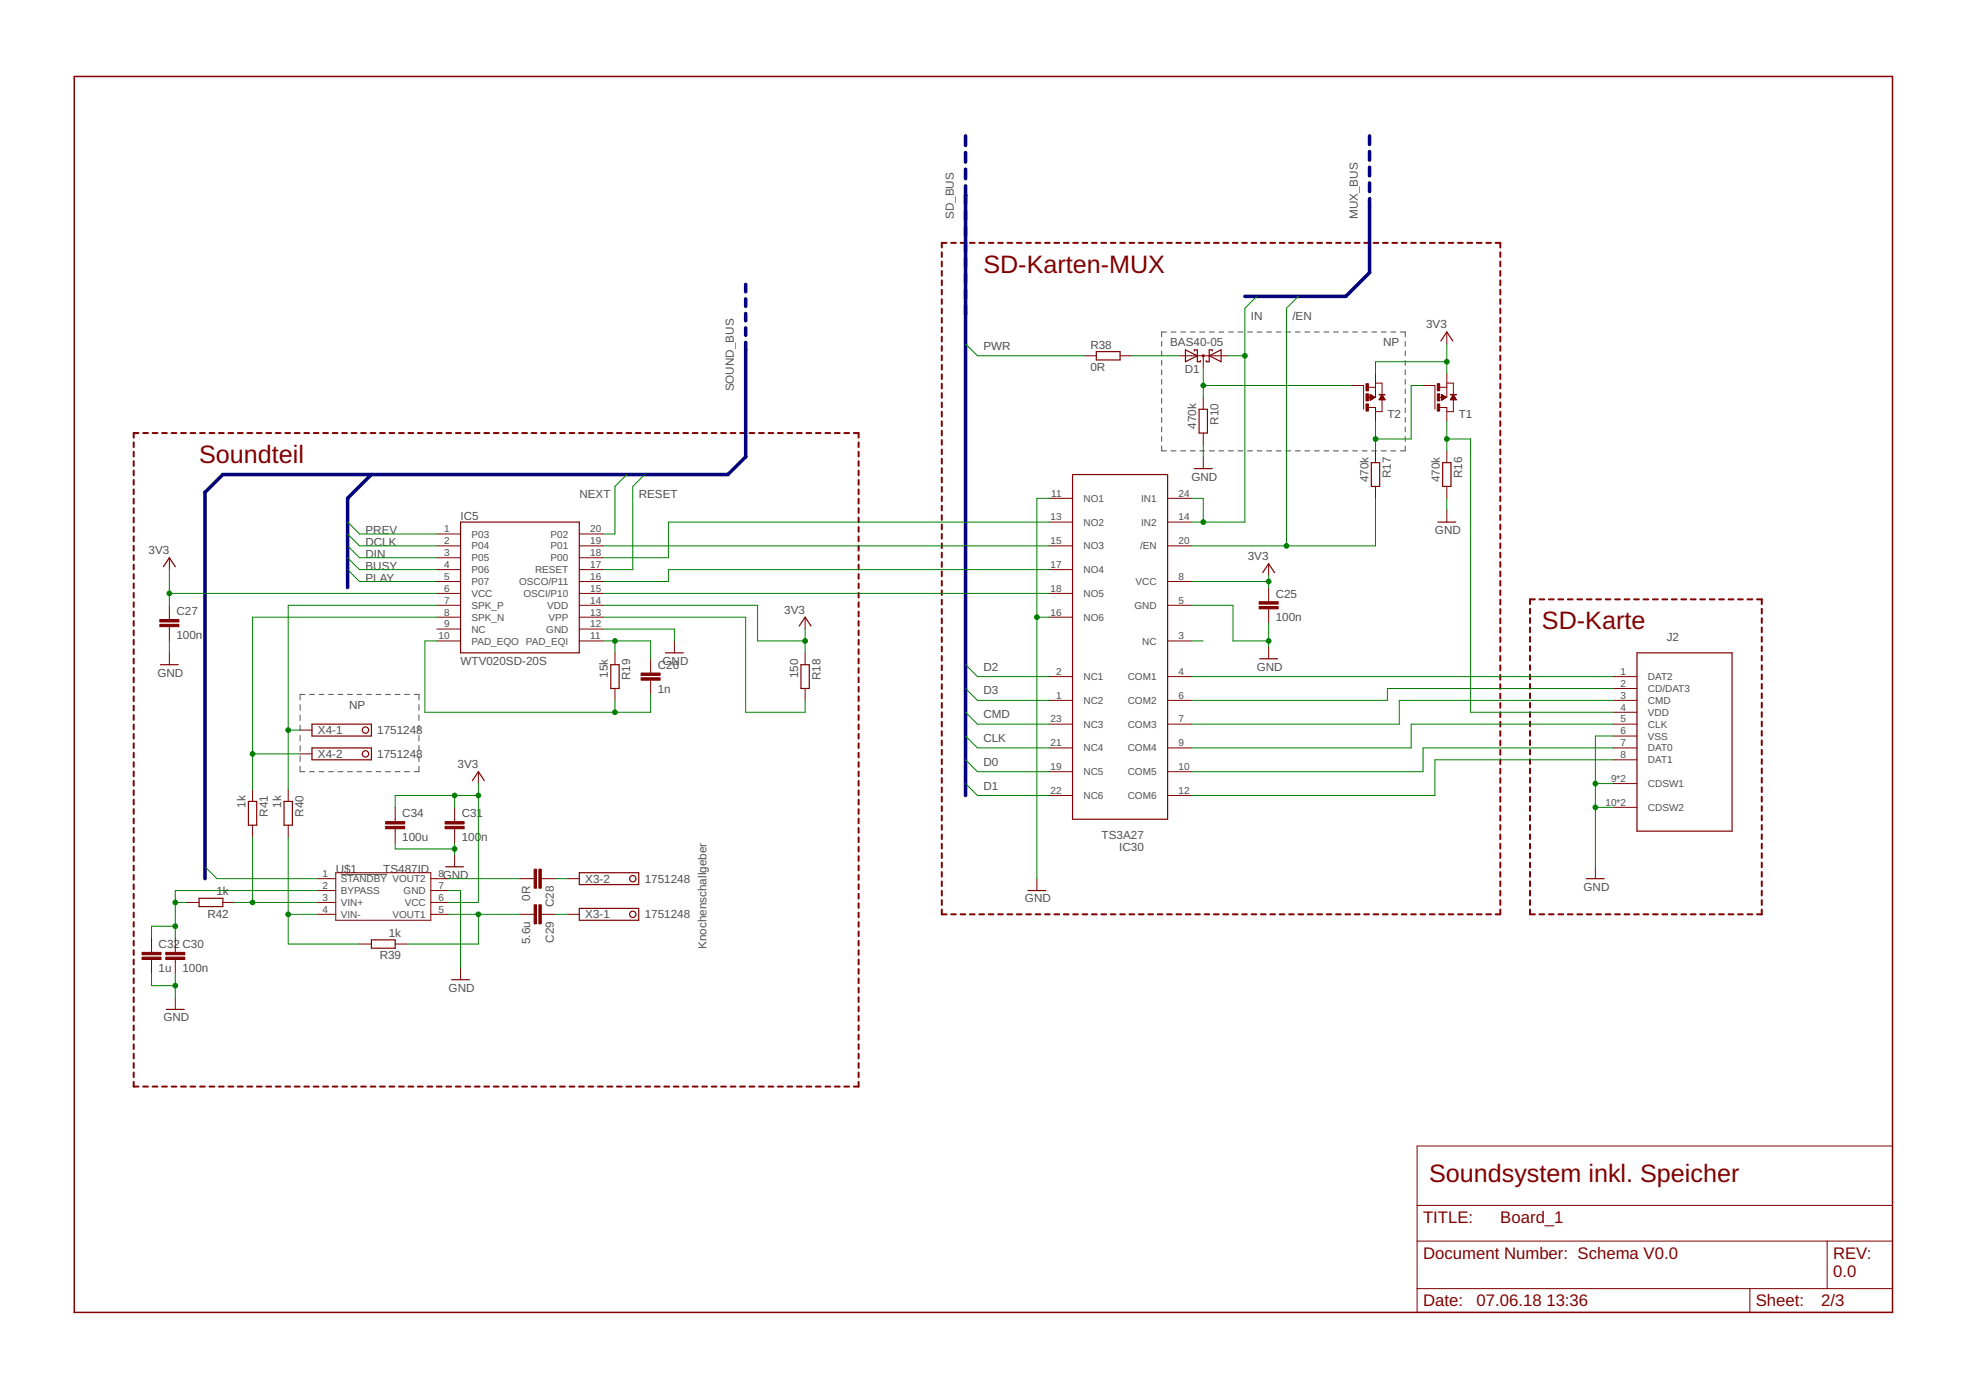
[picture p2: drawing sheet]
<svg xmlns="http://www.w3.org/2000/svg" width="420mm" height="297mm" viewBox="0 0 420 297" stroke-linecap="round" stroke-linejoin="round" font-family="sans-serif">
<g fill="none" stroke="#505050" stroke-width=".21">
<path d="M248.3 73v1M248.3 75v1M248.3 77v1.1M248.3 79.1v1M249.3 71h-1v1M250.3 71h1M252.3 71h1.1M254.4 71h1M256.4 71h1.1M258.5 71h1M260.5 71h1M262.6 71h1"/>
<path d="M264.6 71h1M266.6 71h1.1M268.7 71h1M270.7 71h1.1M272.8 71h1M274.8 71h1M276.8 71h1.1M278.9 71h1M280.9 71h1.1M283 71h1M285 71h1M287 71h1.1"/>
<path d="M289.1 71h1M291.1 71h1.1M293.2 71h1M295.2 71h1M297.2 71h1.1M299.3 71h1v1M300.3 73v1M300.3 75v1M300.3 77v1.1M300.3 79.1v1M248.3 81.1v1M248.3 83.1v1.1"/>
<path d="M248.3 85.2v1M248.3 87.2v1M248.3 89.2v1.1M248.3 91.2v1.1M248.3 93.3v1M248.3 95.3v1.1h1M250.3 96.4h1M252.3 96.4h1.1M254.4 96.4h1M256.4 96.4h1.1M258.5 96.4h1M260.5 96.4h1"/>
<path d="M262.6 96.4h1M264.6 96.4h1M266.6 96.4h1.1M268.7 96.4h1M270.7 96.4h1.1M272.8 96.4h1M274.8 96.4h1M276.8 96.4h1.1M278.9 96.4h1M280.9 96.4h1.1M283 96.4h1M285 96.4h1"/>
<path d="M287 96.4h1.1M289.1 96.4h1M291.1 96.4h1.1M293.2 96.4h1M295.2 96.4h1M297.2 96.4h1.1M300.3 81.1v1M300.3 83.1v1.1M300.3 85.2v1M300.3 87.2v1M300.3 89.2v1.1M300.3 91.2v1.1"/>
<path d="M300.3 93.3v1M300.3 95.3v1.1h-1M64.1 150.6v1.2M64.1 152.8v1.2M64.1 155v1.1M64.1 157.2v1.1M64.1 159.3v1.2M65.2 148.4h-1.1v1.2M66.2 148.4h1M68.2 148.4h1M70.2 148.4h1M72.2 148.4h1.1"/>
<path d="M74.3 148.4h1M76.3 148.4h1M78.3 148.4h1.1M80.4 148.4h1M82.4 148.4h1M84.4 148.4h1.1M86.5 148.4h1M88.5 148.4h1v1.2M89.5 150.6v1.2M89.5 152.8v1.2M89.5 155v1.1M89.5 157.2v1.1"/>
<path d="M89.5 159.3v1.2M64.1 163.7v1.2h1.1M64.1 161.5v1.2M66.2 164.9h1M68.2 164.9h1M70.2 164.9h1M72.2 164.9h1.1M74.3 164.9h1M76.3 164.9h1M78.3 164.9h1.1M80.4 164.9h1M82.4 164.9h1"/>
<path d="M84.4 164.9h1.1M86.5 164.9h1M89.5 163.7v1.2h-1M89.5 161.5v1.2M72.8 186.9h10"/>
</g>
<g fill="none" stroke="#800000" stroke-width=".42">
<path d="M201.3 53.9v1M201.3 55.9v1M201.3 57.9v1M201.3 59.9v1M202.3 51.9h-1v1M203.3 51.9h1M205.3 51.9h1M207.3 51.9h1M209.3 51.9h1M211.3 51.9h1M213.3 51.9h1M215.3 51.9h1"/>
<path d="M217.3 51.9h1M219.3 51.9h1M221.3 51.9h1M223.4 51.9h.9M225.3 51.9h1.1M227.4 51.9h1M229.4 51.9h1M231.4 51.9h1M233.4 51.9h1M235.4 51.9h1M237.4 51.9h1M239.4 51.9h1"/>
<path d="M241.4 51.9h1M243.4 51.9h1M245.4 51.9h1M247.4 51.9h1M249.4 51.9h1M251.4 51.9h1M253.4 51.9h1M255.4 51.9h1M257.5 51.9h.9M259.4 51.9h1.1M261.5 51.9h1M263.5 51.9h1"/>
<path d="M265.5 51.9h1M267.5 51.9h1M269.5 51.9h1M271.5 51.9h1M273.5 51.9h1M275.5 51.9h1M277.5 51.9h1M279.5 51.9h1M281.5 51.9h1M283.5 51.9h1M285.5 51.9h1M287.5 51.9h1"/>
<path d="M289.5 51.9h1.1M291.5 51.9h1M293.6 51.9h1M295.6 51.9h1M297.6 51.9h1M299.6 51.9h1M301.6 51.9h1M303.6 51.9h1M305.6 51.9h1M307.6 51.9h1M309.6 51.9h1M311.6 51.9h1"/>
<path d="M313.6 51.9h1M315.6 51.9h1M317.6 51.9h1M319.6 51.9h1v1M320.6 53.9v1M320.6 55.9v1M320.6 57.9v1M320.6 59.9v1M201.3 61.9v1M201.3 63.9v1M201.3 66v1M201.3 67.9v1.1"/>
<path d="M201.3 70v1M201.3 72v1M201.3 74v1M201.3 76v1M201.3 78v1M201.3 80v1M320.6 61.9v1M320.6 63.9v1M320.6 66v1M320.6 67.9v1.1M320.6 70v1M320.6 72v1"/>
<path d="M320.6 74v1M320.6 76v1M320.6 78v1M320.6 80v1M28.6 94.5v1M28.6 96.5v1.1M28.6 98.6v1M29.6 92.5h-1v1M30.6 92.5h1M32.6 92.5h1.1M34.6 92.5h1.1M36.7 92.5h1"/>
<path d="M38.7 92.5h1M40.7 92.5h1M42.8 92.5h1M44.8 92.5h1M46.8 92.5h1M48.8 92.5h1M50.8 92.5h1.1M52.9 92.5h1M54.9 92.5h1M56.9 92.5h1.1M58.9 92.5h1.1M61 92.5h1"/>
<path d="M63 92.5h1M65 92.5h1M67.1 92.5h1M69.1 92.5h1M71.1 92.5h1M73.1 92.5h1M75.1 92.5h1.1M77.2 92.5h1M79.2 92.5h1M81.2 92.5h1.1M83.2 92.5h1.1M85.3 92.5h1"/>
<path d="M87.3 92.5h1M89.3 92.5h1M91.4 92.5h1M93.4 92.5h1M95.4 92.5h1M97.4 92.5h1M99.4 92.5h1.1M101.5 92.5h1M103.5 92.5h1M105.5 92.5h1.1M107.5 92.5h1.1M109.6 92.5h1"/>
<path d="M111.6 92.5h1M113.6 92.5h1M115.7 92.5h1M117.7 92.5h1M119.7 92.5h1M121.7 92.5h1M123.7 92.5h1.1M125.8 92.5h1M127.8 92.5h1M129.8 92.5h1.1M131.8 92.5h1.1M133.9 92.5h1"/>
<path d="M135.9 92.5h1M137.9 92.5h1M140 92.5h1M142 92.5h1M144 92.5h1M146 92.5h1M148 92.5h1.1M150.1 92.5h1M152.1 92.5h1M154.1 92.5h1.1M156.1 92.5h1.1M158.2 92.5h1"/>
<path d="M160.2 92.5h1M162.2 92.5h1M164.3 92.5h1M166.3 92.5h1M168.3 92.5h1M170.3 92.5h1M172.3 92.5h1.1M174.4 92.5h1M176.4 92.5h1M178.4 92.5h1.1M180.4 92.5h1.1M182.5 92.5h1v1"/>
<path d="M183.5 94.5v1M183.5 96.5v1.1M183.5 98.6v1M201.3 82v1M201.3 84v1M201.3 86v1M201.3 88v1M201.3 90v1M201.3 92v1M201.3 94v1M201.3 96.1v.9M201.3 98v1.1"/>
<path d="M320.6 82v1M320.6 84v1M320.6 86v1M320.6 88v1M320.6 90v1M320.6 92v1M320.6 94v1M320.6 96.1v.9M320.6 98v1.1M28.6 100.6v1M28.6 102.6v1M28.6 104.6v1"/>
<path d="M28.6 106.6v1M28.6 108.6v1M28.6 110.6v1M28.6 112.6v1M28.6 114.6v1.1M28.6 116.6v1.1M28.6 118.7v1M183.5 100.6v1M183.5 102.6v1M183.5 104.6v1M183.5 106.6v1M183.5 108.6v1"/>
<path d="M183.5 110.6v1M183.5 112.6v1M183.5 114.6v1.1M183.5 116.6v1.1M183.5 118.7v1M201.3 100.1v1M201.3 102.1v1M201.3 104.1v1M201.3 106.1v1M201.3 108.1v1M201.3 110.1v1M201.3 112.1v1"/>
<path d="M201.3 114.1v1M201.3 116.1v1M201.3 118.1v1M320.6 100.1v1M320.6 102.1v1M320.6 104.1v1M320.6 106.1v1M320.6 108.1v1M320.6 110.1v1M320.6 112.1v1M320.6 114.1v1M320.6 116.1v1"/>
<path d="M320.6 118.1v1M28.6 120.7v1M28.6 122.7v1M28.6 124.7v1M28.6 126.7v1M28.6 128.7v1M28.6 130.7v1M28.6 132.7v1M28.6 134.7v1M28.6 136.7v1.1M28.6 138.7v1.1M183.5 120.7v1"/>
<path d="M183.5 122.7v1M183.5 124.7v1M183.5 126.7v1M183.5 128.7v1M183.5 130.7v1M183.5 132.7v1M183.5 134.7v1M183.5 136.7v1.1M183.5 138.7v1.1M201.3 120.1v1M201.3 122.1v1M201.3 124.1v1"/>
<path d="M201.3 126.2v.9M201.3 128.2v1M201.3 130.2v1M201.3 132.2v1M201.3 134.2v1M201.3 136.2v1M201.3 138.2v1M320.6 120.1v1M320.6 122.1v1M320.6 124.1v1M320.6 126.2v.9M320.6 128.2v1"/>
<path d="M320.6 130.2v1M320.6 132.2v1M320.6 134.2v1M320.6 136.2v1M320.6 138.2v1M327 130.1v1M327 132.1v1M327 134.1v1M327 136.1v1M327 138.1v1M328 128.1h-1v1M329 128.1h1"/>
<path d="M331 128.1h1M333.1 128.1h1M335.1 128.1h1M337.1 128.1h1M339.1 128.1h1M341.1 128.1h1.1M343.2 128.1h1M345.2 128.1h1M347.2 128.1h1M349.2 128.1h1M351.2 128.1h1.1M353.3 128.1h1"/>
<path d="M355.3 128.1h1M357.3 128.1h1M359.3 128.1h1M361.3 128.1h1.1M363.4 128.1h1M365.4 128.1h1M367.4 128.1h1M369.4 128.1h1.1M371.5 128.1h1M373.5 128.1h1M375.5 128.1h1v1M376.5 130.1v1"/>
<path d="M376.5 132.1v1M376.5 134.1v1M376.5 136.1v1M376.5 138.1v1M28.6 140.8v1M28.6 142.8v1M28.6 144.8v1M28.6 146.8v1M28.6 148.8v1M28.6 150.8v1M28.6 152.8v1M28.6 154.8v1.1"/>
<path d="M28.6 156.8v1M28.6 158.9v1M183.5 140.8v1M183.5 142.8v1M183.5 144.8v1M183.5 146.8v1M183.5 148.8v1M183.5 150.8v1M183.5 152.8v1M183.5 154.8v1.1M183.5 156.8v1M183.5 158.9v1"/>
<path d="M201.3 140.2v1M201.3 142.2v1M201.3 144.2v1M201.3 146.2v1M201.3 148.2v1M201.3 150.2v1M201.3 152.2v1M201.3 154.2v1.1M201.3 156.3v.9M201.3 158.3v1M320.6 140.2v1M320.6 142.2v1"/>
<path d="M320.6 144.2v1M320.6 146.2v1M320.6 148.2v1M320.6 150.2v1M320.6 152.2v1M320.6 154.2v1.1M320.6 156.3v.9M320.6 158.3v1M327 140.1v1M327 142.2v1M327 144.1v1.1M327 146.2v1"/>
<path d="M327 148.2v1M327 150.2v1M327 152.2v1M327 154.2v1M327 156.2v1M327 158.2v1M376.5 140.1v1M376.5 142.2v1M376.5 144.1v1.1M376.5 146.2v1M376.5 148.2v1M376.5 150.2v1"/>
<path d="M376.5 152.2v1M376.5 154.2v1M376.5 156.2v1M376.5 158.2v1M28.6 160.9v1M28.6 162.9v1M28.6 164.9v1M28.6 166.9v1M28.6 168.9v1M28.6 170.9v1M28.6 172.9v1M28.6 174.9v1"/>
<path d="M28.6 176.9v1M28.6 178.9v1.1M183.5 160.9v1M183.5 162.9v1M183.5 164.9v1M183.5 166.9v1M183.5 168.9v1M183.5 170.9v1M183.5 172.9v1M183.5 174.9v1M183.5 176.9v1M183.5 178.9v1.1"/>
<path d="M201.3 160.3v1M201.3 162.3v1M201.3 164.3v1M201.3 166.3v1M201.3 168.3v1M201.3 170.3v1M201.3 172.3v1M201.3 174.3v1M201.3 176.3v1M201.3 178.3v1M320.6 160.3v1M320.6 162.3v1"/>
<path d="M320.6 164.3v1M320.6 166.3v1M320.6 168.3v1M320.6 170.3v1M320.6 172.3v1M320.6 174.3v1M320.6 176.3v1M320.6 178.3v1M327 160.2v1M327 162.2v1M327 164.2v1M327 166.2v1.1"/>
<path d="M327 168.3v1M327 170.3v1M327 172.3v1M327 174.3v1M327 176.3v1M327 178.3v1M376.5 160.2v1M376.5 162.2v1M376.5 164.2v1M376.5 166.2v1.1M376.5 168.3v1M376.5 170.3v1"/>
<path d="M376.5 172.3v1M376.5 174.3v1M376.5 176.3v1M376.5 178.3v1M28.6 181v1M28.6 183v1M28.6 185v1M28.6 187v1M28.6 189v1M28.6 191v1M28.6 193v1M28.6 195v1"/>
<path d="M28.6 197v1M28.6 199.1v.9M183.5 181v1M183.5 183v1M183.5 185v1M183.5 187v1M183.5 189v1M183.5 191v1M183.5 193v1M183.5 195v1M183.5 197v1M183.5 199.1v.9"/>
<path d="M201.3 194.4v1h1M201.3 180.3v1M201.3 182.3v1M201.3 184.3v1.1M201.3 186.4v.9M201.3 188.4v1M201.3 190.4v1M201.3 192.4v1M203.3 195.4h1M205.3 195.4h1M207.3 195.4h1M209.3 195.4h1"/>
<path d="M211.3 195.4h1M213.3 195.4h1M215.3 195.4h1M217.3 195.4h1M219.3 195.4h1M221.3 195.4h1M223.4 195.4h.9M225.3 195.4h1.1M227.4 195.4h1M229.4 195.4h1M231.4 195.4h1M233.4 195.4h1"/>
<path d="M235.4 195.4h1M237.4 195.4h1M239.4 195.4h1M241.4 195.4h1M243.4 195.4h1M245.4 195.4h1M247.4 195.4h1M249.4 195.4h1M251.4 195.4h1M253.4 195.4h1M255.4 195.4h1M257.5 195.4h.9"/>
<path d="M259.4 195.4h1.1M261.5 195.4h1M263.5 195.4h1M265.5 195.4h1M267.5 195.4h1M269.5 195.4h1M271.5 195.4h1M273.5 195.4h1M275.5 195.4h1M277.5 195.4h1M279.5 195.4h1M281.5 195.4h1"/>
<path d="M283.5 195.4h1M285.5 195.4h1M287.5 195.4h1M289.5 195.4h1.1M291.5 195.4h1M293.6 195.4h1M295.6 195.4h1M297.6 195.4h1M299.6 195.4h1M301.6 195.4h1M303.6 195.4h1M305.6 195.4h1"/>
<path d="M307.6 195.4h1M309.6 195.4h1M311.6 195.4h1M313.6 195.4h1M315.6 195.4h1M317.6 195.4h1M320.6 180.3v1M320.6 182.3v1M320.6 184.3v1.1M320.6 186.4v.9M320.6 188.4v1M320.6 190.4v1"/>
<path d="M320.6 192.4v1M320.6 194.4v1h-1M327 194.4v1h1M327 180.3v1M327 182.3v1M327 184.3v1M327 186.3v1M327 188.3v1.1M327 190.4v1M327 192.4v1M329 195.4h1M331 195.4h1"/>
<path d="M333.1 195.4h1M335.1 195.4h1M337.1 195.4h1M339.1 195.4h1M341.1 195.4h1.1M343.2 195.4h1M345.2 195.4h1M347.2 195.4h1M349.2 195.4h1M351.2 195.4h1.1M353.3 195.4h1M355.3 195.4h1"/>
<path d="M357.3 195.4h1M359.3 195.4h1M361.3 195.4h1.1M363.4 195.4h1M365.4 195.4h1M367.4 195.4h1M369.4 195.4h1.1M371.5 195.4h1M373.5 195.4h1M376.5 194.4v1h-1M376.5 180.3v1M376.5 182.3v1"/>
<path d="M376.5 184.3v1M376.5 186.3v1M376.5 188.3v1.1M376.5 190.4v1M376.5 192.4v1M28.6 201.1v1M28.6 203.1v1M28.6 205.1v1M28.6 207.1v1M28.6 209.1v1M28.6 211.1v1M28.6 213.1v1"/>
<path d="M28.6 215.1v1M28.6 217.1v1M28.6 219.1v1.1M183.5 201.1v1M183.5 203.1v1M183.5 205.1v1M183.5 207.1v1M183.5 209.1v1M183.5 211.1v1M183.5 213.1v1M183.5 215.1v1M183.5 217.1v1"/>
<path d="M183.5 219.1v1.1M28.6 231.2v1h1M28.6 221.1v1.1M28.6 223.2v1M28.6 225.2v1M28.6 227.2v1M28.6 229.2v1M30.6 232.2h1M32.6 232.2h1.1M34.6 232.2h1.1M36.7 232.2h1M38.7 232.2h1"/>
<path d="M40.7 232.2h1M42.8 232.2h1M44.8 232.2h1M46.8 232.2h1M48.8 232.2h1M50.8 232.2h1.1M52.9 232.2h1M54.9 232.2h1M56.9 232.2h1.1M58.9 232.2h1.1M61 232.2h1M63 232.2h1"/>
<path d="M65 232.2h1M67.1 232.2h1M69.1 232.2h1M71.1 232.2h1M73.1 232.2h1M75.1 232.2h1.1M77.2 232.2h1M79.2 232.2h1M81.2 232.2h1.1M83.2 232.2h1.1M85.3 232.2h1M87.3 232.2h1"/>
<path d="M89.3 232.2h1M91.4 232.2h1M93.4 232.2h1M95.4 232.2h1M97.4 232.2h1M99.4 232.2h1.1M101.5 232.2h1M103.5 232.2h1M105.5 232.2h1.1M107.5 232.2h1.1M109.6 232.2h1M111.6 232.2h1"/>
<path d="M113.6 232.2h1M115.7 232.2h1M117.7 232.2h1M119.7 232.2h1M121.7 232.2h1M123.7 232.2h1.1M125.8 232.2h1M127.8 232.2h1M129.8 232.2h1.1M131.8 232.2h1.1M133.9 232.2h1M135.9 232.2h1"/>
<path d="M137.9 232.2h1M140 232.2h1M142 232.2h1M144 232.2h1M146 232.2h1M148 232.2h1.1M150.1 232.2h1M152.1 232.2h1M154.1 232.2h1.1M156.1 232.2h1.1M158.2 232.2h1M160.2 232.2h1"/>
<path d="M162.2 232.2h1M164.3 232.2h1M166.3 232.2h1M168.3 232.2h1M170.3 232.2h1M172.3 232.2h1.1M174.4 232.2h1M176.4 232.2h1M178.4 232.2h1.1M180.4 232.2h1.1M183.5 221.1v1.1M183.5 223.2v1"/>
<path d="M183.5 225.2v1M183.5 227.2v1M183.5 229.2v1M183.5 231.2v1h-1"/>
<circle cx="257.2" cy="76" r=".13"/>
</g>
<path d="M15.9 16.3h388.6v264.2h-388.6z" fill="none" stroke="#800000" stroke-width=".32"/>
<g fill="none" stroke="#800000" stroke-width=".21">
<path d="M231.8 76h2.5M239.4 76h2.5M252.1 76h10.1M257.2 76v2.6M294 79.8v5.1h-1.7M309.2 79.8v5.1h-1.6M309.2 71v2.5M257.2 84.9v2.6M257.2 92.5v2.6M257.2 97.6v2.5M288.9 82.4h2.5v5.1M292.4 82.8h1.6"/>
<path d="M292.4 87.1h1.6v2.9M292.8 85.5h.1M292.8 85.4h.3M292.8 85.3h.4M292.8 85.3h.5M292.8 85.2h.6M292.8 85.1h.7M292.8 85.1h.8M292.8 85h.9M292.8 84.9h1M292.8 84.8h.8M292.8 84.7h.7"/>
<path d="M292.8 84.6h.6M292.8 84.6h.5M292.8 84.5h.4M292.8 84.4h.3M292.8 84.4h.2M292.8 84.3h.1M292.8 84.3l1 .6-1 .7zM294 81.9h1.4v2.5M294 96.4v2.5M294.8 85.3h1.2M294.8 85.3h1.1M294.9 85.2h1"/>
<path d="M294.9 85.1h.9M295 85.1h.8M295 85h.7M295 84.9h.7M295.1 84.9h.6M295.1 84.8h.5M295.2 84.7h.4M295.2 84.6h.3M295.3 84.6h.2M295.3 84.5h.1M295.4 85.3v2.7h-1.4M295.4 84.4l.6 1h-1.3z"/>
<path d="M295.4 84.4h.1M304.1 82.4h2.6v5.1M307.7 82.8h1.5M307.7 87.1h1.5v2.9M308.1 84.3l1 .6-1 .7zM308.1 85.5h.1M308.1 85.4h.2M308.1 85.3h.3M308.1 85.3h.4M308.1 85.2h.5M308.1 85.1h.6M308.1 85.1h.7"/>
<path d="M308.1 85h.8M308.1 84.9h.9M308.1 84.8h.8M308.1 84.7h.7M308.1 84.6h.6M308.1 84.6h.4M308.1 84.5h.3M308.1 84.4h.2M308.1 84.4h.1M308.1 84.3h.1M309.2 96.4v2.5M309.2 81.9h1.4v2.5"/>
<path d="M310 85.3h1.2M310.1 85.3h1M310.1 85.2h1M310.2 85.1h.9M310.2 85.1h.8M310.2 85h.8M310.3 84.9h.6M310.4 84.8h.4M310.4 84.7h.4M310.5 84.6h.2M310.5 84.5h.2M310.6 85.3v2.7h-1.4"/>
<path d="M310.6 84.4l.6 1h-1.2zM310.6 84.4h.1M36.2 119.2v2.5M93.3 116.6h5.1M93.3 114.1h5.1M93.3 119.2h5.1M123.8 116.6h5.1M123.8 114.1h5.1M123.8 119.2h5.1M224.1 106.5h5.1M224.1 111.6h5.1M224.1 116.6h5.1"/>
<path d="M249.5 106.5h5.1M249.5 111.6h5.1M249.5 116.6h5.1M294 103.9v2.6M309.2 103.9v2.6M309.2 109v2.6M36.2 129.3v3.1M36.2 133.9v3.1M36.2 139.5v2.5M93.3 121.7h5.1M93.3 126.8h5.1M93.3 131.9h5.1"/>
<path d="M93.3 137h5.1M93.3 129.3h5.1M93.3 124.3h5.1M93.3 134.4h5.1M123.8 121.7h5.1M123.8 126.8h5.1M123.8 131.9h5.1M123.8 137h5.1M123.8 129.3h5.1M123.8 124.3h5.1M123.8 134.4h5.1M131.4 139.5v2.5"/>
<path d="M144.1 137v2.5M172.1 131.9v2.5M172.1 139.5v2.5M224.1 121.7h5.1M224.1 126.8h5.1M224.1 131.9h5.1M249.5 137h5.1M249.5 129.3h5.1M249.5 124.3h5.1M271.1 120.5v2.5M271.1 125.5v3.1M271.1 130.1v3.1"/>
<path d="M271.1 138.2v2.6M64.1 156h2.6M131.4 147.1v2.6M139 140.8v3M139 145.4v3M172.1 147.1v2.6M224.1 144.6h5.1M224.1 149.7h5.1M224.1 154.7h5.1M224.1 159.8h5.1M249.5 144.6h5.1M249.5 149.7h5.1"/>
<path d="M249.5 154.7h5.1M249.5 159.8h5.1M344.8 144.6h5M344.8 149.7h5M344.8 154.7h5M344.8 159.8h5M344.8 147.1h5M344.8 152.2h5M344.8 157.3h5M54 168.7v2.6M54 176.3v2.6M61.6 168.7v2.6"/>
<path d="M61.6 176.3v2.6M64.1 161.1h2.6M84.5 172.5v3.1M84.5 177.1v3M97.2 172.5v3.1M97.2 177.1v3M102.2 164.9v2.5M224.1 164.9h5.1M224.1 170h5.1M249.5 164.9h5.1M249.5 170h5.1M344.8 162.4h5"/>
<path d="M344.8 167.4h5M344.8 172.5h5M40 192.8h2.5M47.6 192.8h2.6M67.9 195.4h3.9M67.9 187.8h3.9M67.9 190.3h3.9M67.9 192.8h3.9M71.8 186.5h20.3v10.2h-20.3zM92.1 195.4h3.8M92.1 187.8h3.8M92.1 190.3h3.8"/>
<path d="M92.1 192.8h3.8M97.2 182.7v2.5M111.1 195.4h3.1M111.1 187.8h3.1M115.7 195.4h3M115.7 187.8h3M121.3 195.4h2.5M121.3 187.8h2.5M221.6 187.8v2.5M341 185.2v2.6M32.4 200.5v3M32.4 205v3.1"/>
<path d="M37.5 200.5v3M37.5 205v3.1M37.5 213.2v2.5M76.8 201.7h2.6M84.5 201.7h2.5M98.4 206.8v2.6M302.9 244.9h101.6v35.6h-101.6zM302.9 257.6h101.6M302.9 265.2h101.6M302.9 275.4h101.6M374 275.4v5.1M390.5 265.2v10.2"/>
</g>
<g fill="none" stroke="#800000" stroke-width=".25">
<path d="M234.3 75.1h5.1v1.8h-5.1zM253.3 74.8l2.6 1.2-2.6 1.3zM255.2 75v-.2h.7v2.5h.6v-.3M258.4 76l2.6-1.2v2.5zM259.1 75v-.2h-.7v2.5h-.6v-.3M307.9 72.9l1.3-1.9 1.3 1.9M256.3 87.5h1.7v5h-1.7zM293.1 98.9h1.8v5h-1.8zM308.3 98.9h1.8v5h-1.8zM98.4 111.6h25.4v27.9h-25.4zM229.2 101.4h20.3v73.7h-20.3zM255.2 100.1h3.9"/>
<path d="M307.3 111.6h3.8M34.9 121.1l1.3-1.9 1.3 1.9M142.2 139.5h3.8M170.8 133.8l1.3-1.9 1.2 1.9M269.9 122.4l1.2-1.9 1.3 1.9M349.8 139.5h20.4v38.1h-20.4zM34.3 142h3.8M66.7 154.7h12.7v2.6h-12.7zM66.7 159.8h12.7v2.6h-12.7zM130.5 142h1.8v5.1h-1.8zM171.2 142h1.8v5.1h-1.8zM269.2 140.8h3.8"/>
<path d="M53.1 171.3h1.8v5h-1.8zM60.7 171.3h1.8v5h-1.8zM101 166.8l1.2-1.9 1.3 1.9M42.5 192h5.1v1.7h-5.1zM95.2 185.2h3.9M123.8 186.5h12.7v2.5h-12.7zM123.8 194.1h12.7v2.6h-12.7zM219.7 190.3h3.8M339 187.8h3.9M35.6 215.7h3.8M79.4 200.9h5.1v1.7h-5.1zM96.5 209.4h3.8"/>
<circle cx="78.1" cy="156" r=".68"/>
<circle cx="78.1" cy="161.1" r=".68"/>
<circle cx="135.2" cy="195.4" r=".68"/>
<circle cx="135.2" cy="187.8" r=".68"/>
</g>
<g fill="#800000" stroke="#800000" stroke-width=".21">
<path d="M307.2 86.3h.5v1.5h-.5z"/>
<path d="M307.2 84.2h.5v1.5h-.5z"/>
<path d="M307.2 82h.5v1.5h-.5z"/>
<path d="M310 84.3h1.2v.1h-1.2z"/>
<path d="M291.9 86.3h.5v1.5h-.5z"/>
<path d="M291.9 84.2h.5v1.5h-.5z"/>
<path d="M291.9 82h.5v1.5h-.5z"/>
<path d="M294.7 84.3h1.3v.1h-1.3z"/>
<path d="M269.1 129.6h4.1v.5h-4.1z"/>
<path d="M269.1 128.6h4.1v.5h-4.1z"/>
<path d="M137 144.8h4.1v.6h-4.1z"/>
<path d="M137 143.8h4.1v.5h-4.1z"/>
<path d="M34.2 133.4h4v.5h-4z"/>
<path d="M34.2 132.4h4v.5h-4z"/>
<path d="M114.2 185.7h.5v4.1h-.5z"/>
<path d="M115.2 185.7h.5v4.1h-.5z"/>
<path d="M114.2 193.4h.5v4h-.5z"/>
<path d="M115.2 193.4h.5v4h-.5z"/>
<path d="M35.4 204.5h4.1v.5h-4.1z"/>
<path d="M35.4 203.5h4.1v.5h-4.1z"/>
<path d="M95.1 176.6h4.1v.5h-4.1z"/>
<path d="M95.1 175.6h4.1v.5h-4.1z"/>
<path d="M30.4 204.5h4v.5h-4z"/>
<path d="M30.4 203.5h4v.5h-4z"/>
<path d="M82.4 176.6h4.1v.5h-4.1z"/>
<path d="M82.4 175.6h4.1v.5h-4.1z"/>
</g>
<g fill="none" stroke="#000080" stroke-width=".76">
<path d="M206.4 29v2.1M206.4 32.6v2M206.4 36.2v2M206.4 39.7v130.3M292.7 29v1.9M292.7 32.4v1.8M292.7 35.8v1.8M292.7 39.1v1.8M292.7 42.5v15.8l-5.1 5h-21.6M159.4 73.2v24.4l-3.8 3.8h-108l-3.8 3.8v82.6M159.4 60.8v1.6M159.4 63.9v1.6"/>
<path d="M159.4 67v1.6M159.4 70.1v1.5M79.4 101.4l-5.1 5.1v19"/>
</g>
<g fill="none" stroke="#008000" stroke-width=".21">
<path d="M206.4 73.5l2.5 2.5h22.9M241.9 76h10.2M257.2 78.6v6.3M262.2 76h3.8M268.6 63.3l-2.6 2.6v45.7h-11.4M277.5 63.3l-2.6 2.6v50.7M309.2 73.5v6.3M309.2 77.3h-15.2v2.5M257.2 95.1v2.5M257.2 82.4h31.7M294 90v6.4M304.1 82.4h-2.5v11.4h-7.6"/>
<path d="M309.2 90v6.4M309.2 93.8h5.1v58.4h30.5M74.3 116.6l2.5 2.6h16.5M74.3 111.6l2.5 2.5h16.5M74.3 114.1l2.5 2.5h16.5M74.3 119.2l2.5 2.5h16.5M128.9 116.6h95.2M134 101.4l-2.6 2.5v10.2h-2.5M137.8 101.4l-2.6 2.5v17.8h-6.3M224.1 111.6h-81.2v7.6h-14M224.1 106.5h-2.5v81.3M254.6 106.5h2.6v5.1"/>
<path d="M294 106.5v10.1h-39.4M309.2 106.5v2.5M36.2 126.8h57.1M36.2 121.7v7.6M36.2 137v2.5M74.3 121.7l2.5 2.6h16.5M93.3 137h-2.5v15.2h48.2v-3.8M93.3 129.3h-31.7v39.4M93.3 131.9h-39.3v36.8M128.9 126.8h95.2M128.9 131.9h30.5v20.3h12.7v-2.5M128.9 137h10.1v3.8"/>
<path d="M128.9 129.3h33v7.7h10.2M128.9 134.4h15.2v2.6M131.4 137v2.5M172.1 134.4v5.1M221.6 131.9h2.5M224.1 121.7h-81.2v2.6h-14M254.6 137h2.6M254.6 129.3h8.9v7.7h7.6M254.6 124.3h16.5M271.1 123v2.5M271.1 133.2v5M61.6 156h2.5"/>
<path d="M131.4 149.7v2.5M206.4 157.3l2.5 2.5h15.2M206.4 147.1l2.5 2.6h15.2M206.4 152.2l2.5 2.5h15.2M206.4 142l2.5 2.6h15.2M254.6 144.6h90.2M344.8 154.7h-43.2v5.1h-47M344.8 159.8h-40.7v5.1h-49.5M344.8 147.1h-48.3v2.6h-41.9M344.8 149.7h-45.8v5h-44.4M344.8 157.3h-3.8v27.9M54 178.9v13.9"/>
<path d="M54 161.1h10.1M61.6 178.9v22.8h15.2M97.2 170v2.5M102.2 167.4v25.4h-6.3M102.2 170h-17.7v2.5M206.4 162.4l2.5 2.5h15.2M206.4 167.4l2.5 2.6h15.2M341 167.4h3.8M341 172.5h3.8M344.8 162.4h-38.1v7.6h-52.1M37.5 192.8h2.5M37.5 197.9h-5.1v2.6"/>
<path d="M43.8 185.2l2.6 2.6h21.5M50.2 192.8h17.7M61.6 195.4h6.3M67.9 190.3h-30.4v10.2M84.5 180.1v1.3h12.7M95.9 190.3h2.5v16.5M95.9 195.4h15.2M95.9 187.8h15.2M97.2 180.1v2.6M102.2 195.4v6.3h-15.2M118.7 195.4h2.6M118.7 187.8h2.6"/>
<path d="M32.4 208.1v2.5h5.1M37.5 208.1v5.1"/>
</g>
<g fill="#008000" stroke="#008000" stroke-width=".21">
<circle cx="36.2" cy="126.8" r=".51"/>
<circle cx="172.1" cy="137" r=".51"/>
<circle cx="309.2" cy="77.3" r=".51"/>
<circle cx="271.1" cy="124.3" r=".51"/>
<circle cx="102.2" cy="170" r=".51"/>
<circle cx="97.2" cy="170" r=".51"/>
<circle cx="341" cy="172.5" r=".51"/>
<circle cx="341" cy="167.4" r=".51"/>
<circle cx="221.6" cy="131.9" r=".51"/>
<circle cx="271.1" cy="137" r=".51"/>
<circle cx="37.5" cy="210.6" r=".51"/>
<circle cx="97.2" cy="181.4" r=".51"/>
<circle cx="131.4" cy="137" r=".51"/>
<circle cx="61.6" cy="156" r=".51"/>
<circle cx="54" cy="161.1" r=".51"/>
<circle cx="131.4" cy="152.2" r=".51"/>
<circle cx="309.2" cy="93.8" r=".51"/>
<circle cx="294" cy="93.8" r=".51"/>
<circle cx="257.2" cy="111.6" r=".51"/>
<circle cx="266" cy="76" r=".51"/>
<circle cx="274.9" cy="116.6" r=".51"/>
<circle cx="257.2" cy="82.4" r=".51"/>
<circle cx="102.2" cy="195.4" r=".51"/>
<circle cx="37.5" cy="192.8" r=".51"/>
<circle cx="37.5" cy="197.9" r=".51"/>
<circle cx="61.6" cy="195.4" r=".51"/>
<circle cx="54" cy="192.8" r=".51"/>
</g>
<g font-size="5.4" fill="#800000">
<text x="210.2" y="58.2">SD-Karten-MUX</text>
<text x="42.5" y="98.9">Soundteil</text>
<text x="329.5" y="134.4">SD-Karte</text>
<text x="305.4" y="252.5">Soundsystem inkl. Speicher</text>
</g>
<g font-size="3.6" fill="#800000">
<text x="304.1" y="261.4">TITLE:</text>
<text x="320.6" y="261.4">Board_1</text>
<text x="304.1" y="269">Document Number: Schema V0.0</text>
<text x="391.8" y="269">REV:</text>
<text x="391.8" y="272.8">0.0</text>
<text x="304.1" y="279.2">Date:</text>
<text x="315.6" y="279.2">07.06.18</text>
<text x="330.5" y="279.2">13:36</text>
<text x="375.2" y="279.2">Sheet:</text>
<text x="389.2" y="279.2">2/3</text>
</g>
<g font-size="2.5" fill="#505050">
<text x="203.8" y="46.8" transform="rotate(-90 203.8 46.8)">SD_BUS</text>
<text x="290.2" y="46.8" transform="rotate(-90 290.2 46.8)">MUX_BUS</text>
<text x="267.3" y="68.4">IN</text>
<text x="276.2" y="68.4">/EN</text>
<text x="304.8" y="70.2">3V3</text>
<text x="210.2" y="74.8">PWR</text>
<text x="233" y="74.5">R38</text>
<text x="250.1" y="73.8">BAS40-05</text>
<text x="295.6" y="74">NP</text>
<text x="156.8" y="83.6" transform="rotate(-90 156.8 83.6)">SOUND_BUS</text>
<text x="233" y="79.3">0R</text>
<text x="253.2" y="79.8">D1</text>
<text x="296.5" y="89.2">T2</text>
<text x="311.8" y="89.2">T1</text>
<text x="255.6" y="91.6" transform="rotate(-90 255.6 91.6)">470k</text>
<text x="260.4" y="90.8" transform="rotate(-90 260.4 90.8)">R10</text>
<text x="123.8" y="106.5">NEXT</text>
<text x="136.5" y="106.5">RESET</text>
<text x="254.6" y="102.7">GND</text>
<text x="292.4" y="103" transform="rotate(-90 292.4 103)">470k</text>
<text x="297.2" y="102.2" transform="rotate(-90 297.2 102.2)">R17</text>
<text x="307.7" y="103" transform="rotate(-90 307.7 103)">470k</text>
<text x="312.5" y="102.2" transform="rotate(-90 312.5 102.2)">R16</text>
<text x="98.4" y="111.1">IC5</text>
<text x="31.7" y="118.4">3V3</text>
<text x="78.1" y="114.1">PREV</text>
<text x="78.1" y="116.7">DCLK</text>
<text x="78.1" y="119.2">DIN</text>
<text x="266.7" y="119.7">3V3</text>
<text x="306.7" y="114.1">GND</text>
<text x="78.1" y="121.7">BUSY</text>
<text x="78.1" y="124.3">PLAY</text>
<text x="37.7" y="131.5">C27</text>
<text x="167.6" y="131.1">3V3</text>
<text x="272.6" y="127.7">C25</text>
<text x="37.7" y="136.6">100n</text>
<text x="272.6" y="132.8">100n</text>
<text x="356.2" y="137">J2</text>
<text x="98.4" y="142.1">WTV020SD-20S</text>
<text x="140.6" y="142.9">C26</text>
<text x="141.6" y="142.1">GND</text>
<text x="210.2" y="143.3">D2</text>
<text x="268.6" y="143.3">GND</text>
<text x="33.7" y="144.6">GND</text>
<text x="129.9" y="144.8" transform="rotate(-90 129.9 144.8)">15k</text>
<text x="134.7" y="145.4" transform="rotate(-90 134.7 145.4)">R19</text>
<text x="140.6" y="148">1n</text>
<text x="170.5" y="145" transform="rotate(-90 170.5 145)">150</text>
<text x="175.3" y="145.4" transform="rotate(-90 175.3 145.4)">R18</text>
<text x="210.2" y="148.4">D3</text>
<text x="74.6" y="151.4">NP</text>
<text x="210.2" y="153.5">CMD</text>
<text x="67.9" y="156.9">X4-1</text>
<text x="67.9" y="162">X4-2</text>
<text x="80.6" y="156.9">1751248</text>
<text x="80.6" y="162">1751248</text>
<text x="210.2" y="158.6">CLK</text>
<text x="97.8" y="164.1">3V3</text>
<text x="210.2" y="163.6">D0</text>
<text x="52.4" y="172.6" transform="rotate(-90 52.4 172.6)">1k</text>
<text x="60.1" y="172.6" transform="rotate(-90 60.1 172.6)">1k</text>
<text x="210.2" y="168.7">D1</text>
<text x="57.2" y="174.6" transform="rotate(-90 57.2 174.6)">R41</text>
<text x="64.9" y="174.6" transform="rotate(-90 64.9 174.6)">R40</text>
<text x="86" y="179.8">100u</text>
<text x="86" y="174.7">C34</text>
<text x="98.7" y="179.8">100</text>
<text x="98.7" y="174.7">C31</text>
<text x="102.8" y="179.8">n</text>
<text x="235.4" y="179.4">TS3A27</text>
<text x="239.2" y="181.9">IC30</text>
<text x="46.2" y="191.3">1k</text>
<text x="71.7" y="186.5">U$1</text>
<text x="81.9" y="186.5">TS487ID</text>
<text x="94.6" y="187.8">GND</text>
<text x="125.1" y="188.7">X3-2</text>
<text x="137.8" y="188.7">1751248</text>
<text x="338.4" y="190.3">GND</text>
<text x="44.3" y="196.1">R42</text>
<text x="113.3" y="192.5" transform="rotate(-90 113.3 192.5)">0R</text>
<text x="118.4" y="193.9" transform="rotate(-90 118.4 193.9)">C28</text>
<text x="125.1" y="196.3">X3-1</text>
<text x="137.8" y="196.3">1751248</text>
<text x="219.1" y="192.8">GND</text>
<text x="33.9" y="202.6">C32 C30</text>
<text x="83.1" y="200.2">1k</text>
<text x="113.3" y="201.8" transform="rotate(-90 113.3 201.8)">5.6u</text>
<text x="118.4" y="201.5" transform="rotate(-90 118.4 201.5)">C29</text>
<text x="151" y="202.8" transform="rotate(-90 151 202.8)">Knochenschallgeber</text>
<text x="33.9" y="207.7">1u</text>
<text x="39" y="207.7">100n</text>
<text x="81.1" y="205">R39</text>
<text x="95.9" y="211.9">GND</text>
<text x="34.9" y="218.2">GND</text>
</g>
<g font-size="2.1" fill="#505050">
<text x="224.7" y="106.1">11</text>
<text x="231.5" y="107.3">NO1</text>
<text x="243.9" y="107.3">IN1</text>
<text x="251.9" y="106.1">24</text>
<text x="94.9" y="113.8">1</text>
<text x="126.1" y="113.8">20</text>
<text x="224.5" y="111.2">13</text>
<text x="231.5" y="112.3">NO2</text>
<text x="243.9" y="112.3">IN2</text>
<text x="251.9" y="111.2">14</text>
<text x="94.9" y="116.3">2</text>
<text x="94.9" y="118.8">3</text>
<text x="100.8" y="114.9">P03</text>
<text x="100.8" y="117.4">P04</text>
<text x="100.8" y="120">P05</text>
<text x="117.7" y="120">P00</text>
<text x="117.7" y="117.4">P01</text>
<text x="117.7" y="114.9">P02</text>
<text x="126.1" y="118.8">18</text>
<text x="126.1" y="116.3">19</text>
<text x="224.5" y="116.3">15</text>
<text x="231.5" y="117.4">NO3</text>
<text x="243.6" y="117.4">/EN</text>
<text x="251.9" y="116.3">20</text>
<text x="94.9" y="121.4">4</text>
<text x="94.9" y="123.9">5</text>
<text x="100.8" y="122.5">P06</text>
<text x="100.8" y="125">P07</text>
<text x="110.9" y="125">OSCO/P11</text>
<text x="114.3" y="122.5">RESET</text>
<text x="126.1" y="123.9">16</text>
<text x="126.1" y="121.4">17</text>
<text x="224.5" y="121.4">17</text>
<text x="231.5" y="122.5">NO4</text>
<text x="242.7" y="125">VCC</text>
<text x="251.9" y="123.9">8</text>
<text x="94.9" y="126.5">6</text>
<text x="94.9" y="129">7</text>
<text x="94.9" y="131.5">8</text>
<text x="100.8" y="127.6">VCC</text>
<text x="100.8" y="130.1">SPK_P</text>
<text x="111.8" y="127.6">OSCI/P10</text>
<text x="117" y="130.1">VDD</text>
<text x="126.1" y="131.5">13</text>
<text x="126.1" y="129">14</text>
<text x="126.1" y="126.5">15</text>
<text x="224.5" y="126.5">18</text>
<text x="224.5" y="131.5">16</text>
<text x="231.5" y="127.6">NO5</text>
<text x="242.4" y="130.1">GND</text>
<text x="251.9" y="129">5</text>
<text x="93.7" y="136.6">10</text>
<text x="94.9" y="134.1">9</text>
<text x="100.8" y="132.7">SPK_N</text>
<text x="100.8" y="135.2">NC</text>
<text x="100.8" y="137.7">PAD_EQO PAD_EQI</text>
<text x="116.7" y="135.2">GND</text>
<text x="117.2" y="132.7">VPP</text>
<text x="126.1" y="136.6">11</text>
<text x="126.1" y="134.1">12</text>
<text x="231.5" y="132.7">NO6</text>
<text x="244.1" y="137.7">NC</text>
<text x="251.9" y="136.6">3</text>
<text x="225.7" y="144.2">2</text>
<text x="225.7" y="149.3">1</text>
<text x="231.5" y="145.4">NC1</text>
<text x="241" y="145.4">COM1</text>
<text x="251.9" y="144.2">4</text>
<text x="251.9" y="149.3">6</text>
<text x="346.3" y="144.2">1</text>
<text x="346.3" y="146.8">2</text>
<text x="346.3" y="149.3">3</text>
<text x="352.2" y="145.4">DAT2</text>
<text x="352.2" y="147.9">CD/DAT3</text>
<text x="224.5" y="154.4">23</text>
<text x="231.5" y="150.4">NC2</text>
<text x="231.5" y="155.5">NC3</text>
<text x="241" y="150.4">COM2</text>
<text x="241" y="155.5">COM3</text>
<text x="251.9" y="154.4">7</text>
<text x="346.3" y="151.9">4</text>
<text x="346.3" y="154.4">5</text>
<text x="352.2" y="150.4">CMD</text>
<text x="352.2" y="153">VDD</text>
<text x="352.2" y="155.5">CLK</text>
<text x="224.5" y="159.5">21</text>
<text x="231.5" y="160.6">NC4</text>
<text x="241" y="160.6">COM4</text>
<text x="251.9" y="159.5">9</text>
<text x="346.3" y="156.9">6</text>
<text x="346.3" y="159.5">7</text>
<text x="352.2" y="158.1">VSS</text>
<text x="352.2" y="160.6">DAT0</text>
<text x="224.5" y="164.6">19</text>
<text x="231.5" y="165.7">NC5</text>
<text x="241" y="165.7">COM5</text>
<text x="251.9" y="164.6">10</text>
<text x="344.3" y="167.1">9*2</text>
<text x="346.3" y="162">8</text>
<text x="352.2" y="163.1">DAT1</text>
<text x="224.5" y="169.6">22</text>
<text x="231.5" y="170.7">NC6</text>
<text x="241" y="170.7">COM6</text>
<text x="251.9" y="169.6">12</text>
<text x="343.1" y="172.2">10*2</text>
<text x="352.2" y="168.2">CDSW1</text>
<text x="352.2" y="173.3">CDSW2</text>
<text x="68.9" y="187.4">1</text>
<text x="68.9" y="189.9">2</text>
<text x="72.8" y="188.5">STANDBY VOUT2</text>
<text x="72.8" y="191.1">BYPASS</text>
<text x="86.3" y="191.1">GND</text>
<text x="93.7" y="189.9">7</text>
<text x="93.7" y="187.4">8</text>
<text x="68.9" y="192.5">3</text>
<text x="68.9" y="195">4</text>
<text x="72.8" y="193.6">VIN+</text>
<text x="72.8" y="196.1">VIN-</text>
<text x="83.9" y="196.1">VOUT1</text>
<text x="86.5" y="193.6">VCC</text>
<text x="93.7" y="195">5</text>
<text x="93.7" y="192.5">6</text>
</g>
</svg>
